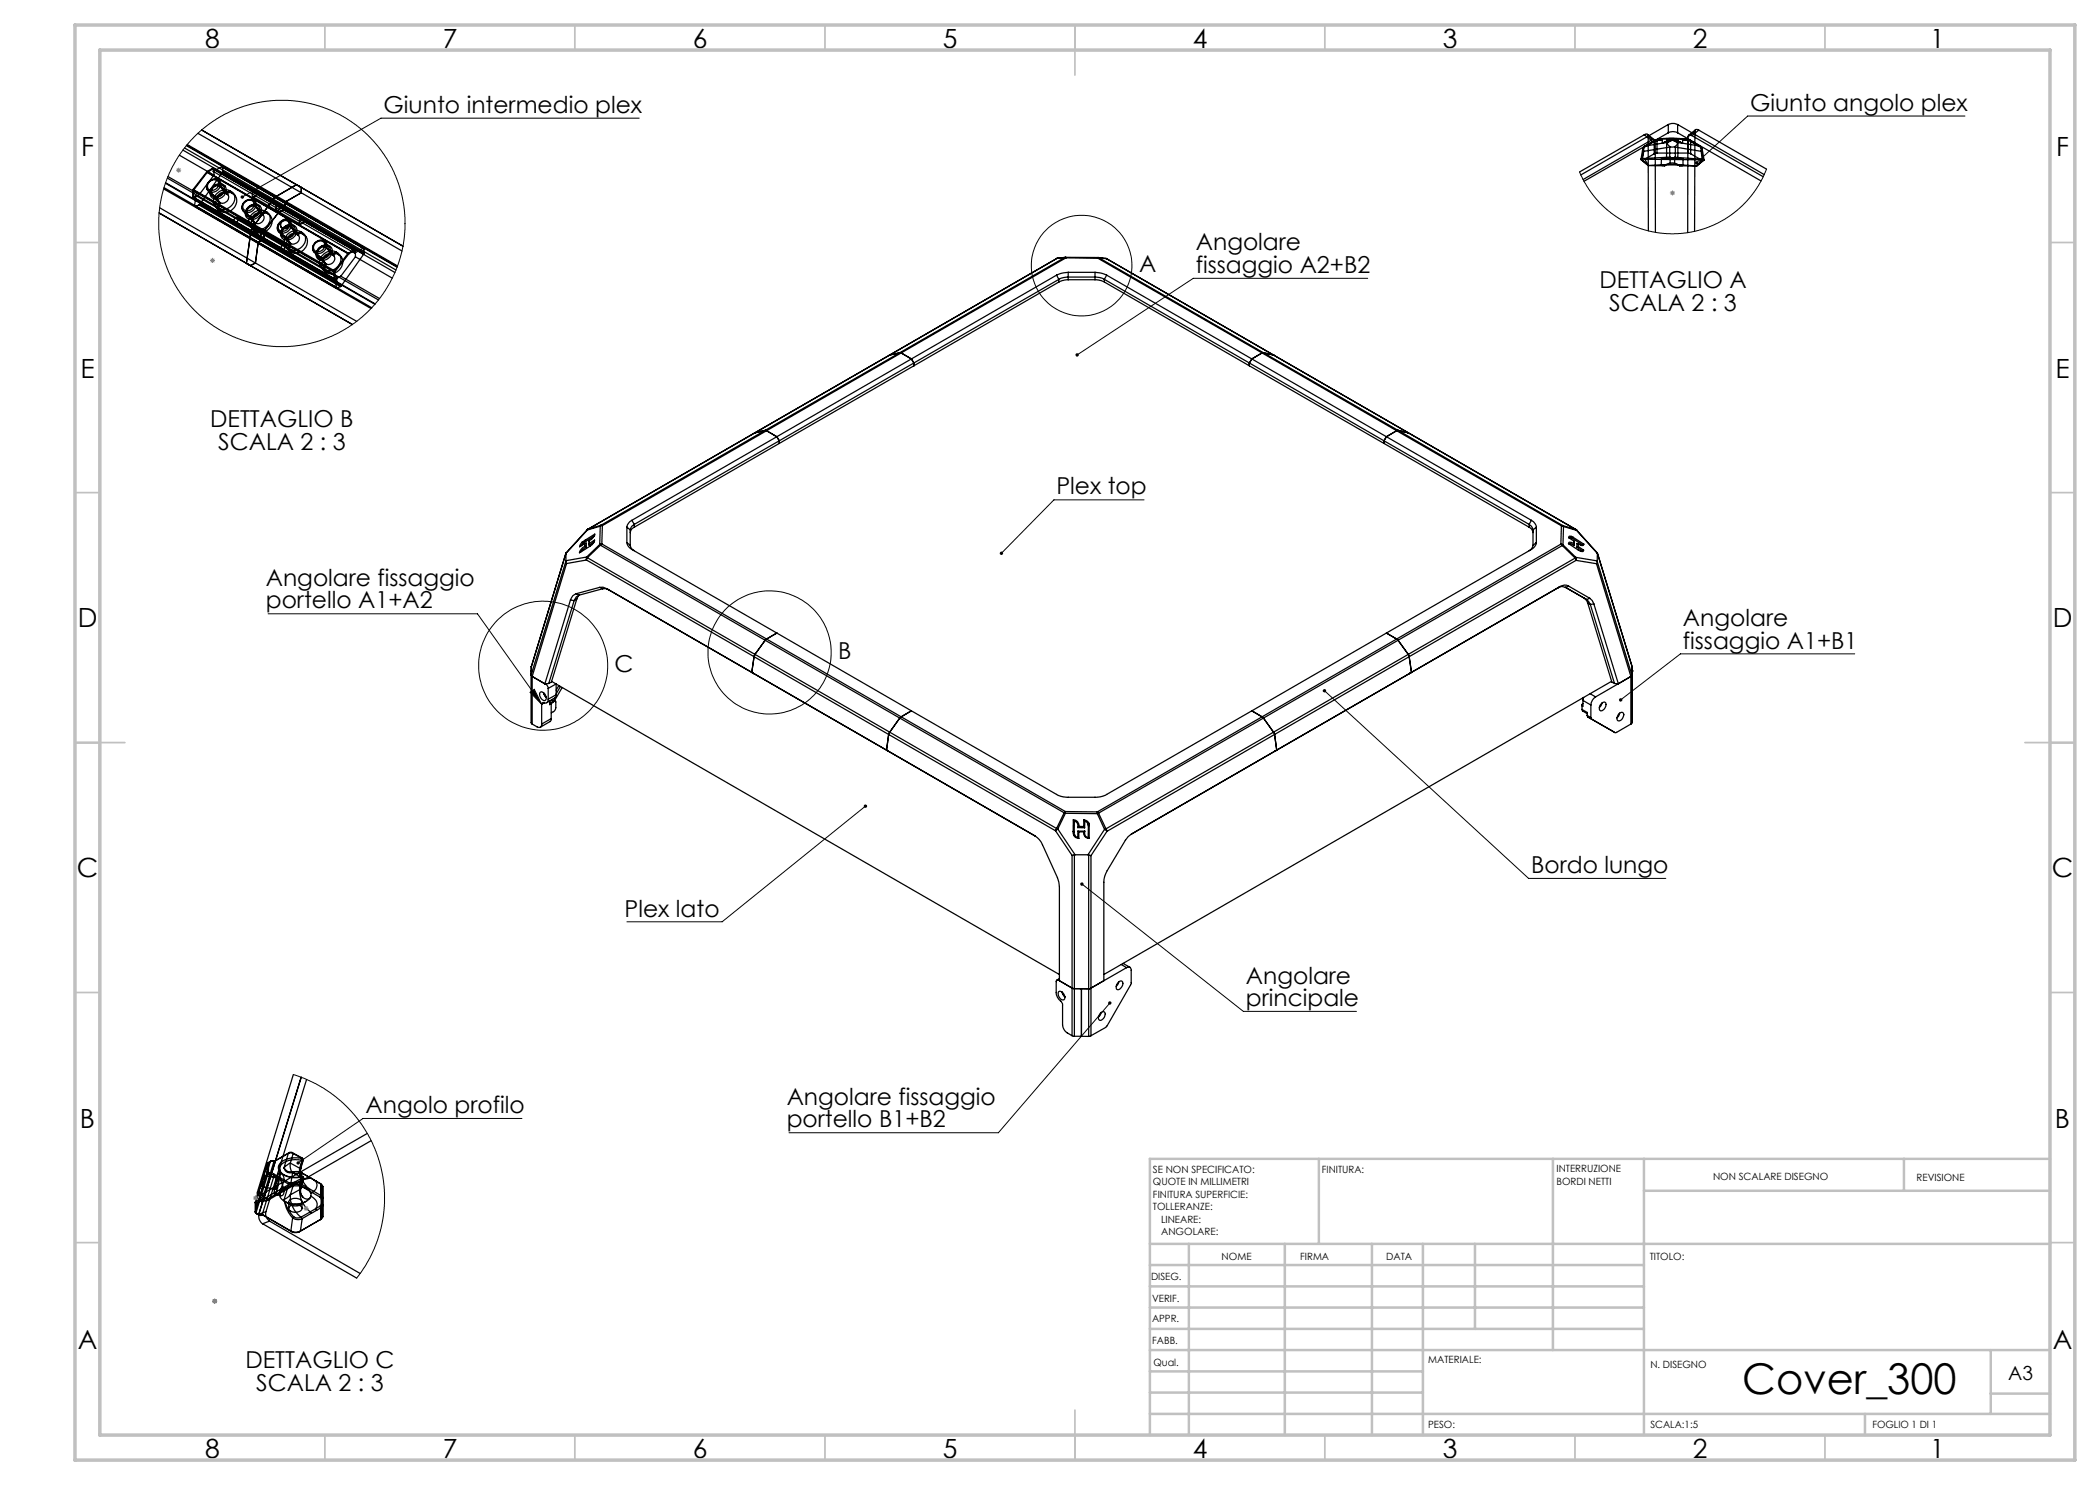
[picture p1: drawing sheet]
<svg xmlns="http://www.w3.org/2000/svg" width="420mm" height="297mm" viewBox="0 0 420 297" stroke-linecap="round" stroke-linejoin="round" font-family="sans-serif">
<g fill="none" stroke="#000" stroke-width=".25">
<path d="M32.7 37.8l41.5 23.9M32.8 37.5l41.6 24.1M33.1 36.7l41.9 24.2M33.1 36.5l41.9 24.3M33.5 35.6l17.1 9.9M33.6 35.3l6.3 3.6M35.9 31l6.9 4M36.6 30l42.4 24.5M36.9 29.6l42.3 24.4M37.3 29.1l42.1 24.3M37.4 29l42 24.3M37.5 28.9l42 24.3"/>
<path d="M38.6 39.4v.1M38.6 38.1l28.2 16.3M38.6 39.4l28.2 16.3M38.6 38.1v1.3M38.6 39.5l28.3 16.3M38.6 37.9v.2M38.6 37.9l28.3 16.3M38.7 39.6l28.3 16.3M38.7 38.1l28.3 16.3M38.7 38.1v1.5M39.2 39.1l-.3 2M39.2 39.1l-.6 .4"/>
<path d="M39.2 39.1l28.3 16.4M39.6 26.7l20.7 11.9M39.9 38.9l-1.2 .7M41.3 34.4l28.3 16.3M41.3 34.4l-2.7 3.5M41.4 34.3l-.1 .1M41.4 34.3l28.3 16.4M41.5 34.4l28.3 16.4M41.5 34.4l-2.8 3.7M41.6 38.1l.7 1M41.7 36.4a1.26 1.26 0 0 1 1.4-.6 1.26 1.26 0 0 1 1 1.1 1.53 1.53 0 0 1-1 1.4 1.53 1.53 0 0 1-1.6-.4 1.31 1.31 0 0 1 .2-1.5zM41.9 36.3a1.02 1.02 0 0 1 1.7 0 1.02 1.02 0 0 1-.5 1.5 .98 .98 0 0 1-1.5 0 .98 .98 0 0 1 .3-1.5z"/>
<path d="M42.4 38.8l1.1 1.4M42.5 33.7l.2 .1M42.5 33.7l28.2 16.3M42.5 33.7l-1.1 .6M42.5 37.5a1.26 1.26 0 0 1 1.4-.7 1.26 1.26 0 0 1 1 1.1 1.65 1.65 0 0 1-2.4 1.3 1.16 1.16 0 0 1 0-1.7zM42.6 37.3a1.46 1.46 0 0 1 1.5-.6 1.46 1.46 0 0 1 1.2 1.2 1.92 1.92 0 0 1-2.9 1.6 1.45 1.45 0 0 1 .2-2.2zM42.6 33.7l28.3 16.3M42.7 39l.2 .2M42.7 33.8v.5M42.7 39l1 1.4M42.7 33.8l28.2 16.3M42.7 34.3l28.2 16.3"/>
<path d="M42.8 33.7l-1.3 .7M42.8 33.7l14.1 8.1M42.8 35l-2.9 3.9M42.8 33.7v1.3M42.9 39.2l1.1 1.3M43.6 36a1.55 1.55 0 0 0-1.8 .3 1.55 1.55 0 0 0-.2 1.8M43.9 36.2l.8 1M44 37.2a1.15 1.15 0 0 0-1.3 .3 1.15 1.15 0 0 0-.2 1.4l.2 .1M44 37.2l.3 .2M44 37.2l1.1 1.4M44.3 37.4a1.13 1.13 0 0 1 .1 1.5 1.13 1.13 0 0 1-1.5 .3M44.3 37.4l1.1 1.4"/>
<path d="M44.3 33.3l.2 .1v.9M44.3 33.3l28.5 16.5M44.3 33.3l-1.6 1M44.5 37a1.64 1.64 0 0 0-1.8 .3 1.64 1.64 0 0 0-.4 1.7M44.5 34.5l-4.6 6.4M44.5 34.5l28.2 16.3M44.5 34.3v.2M44.5 37.6l1.1 1.4M44.5 34.3l28.3 16.3M45.1 38.6a1.16 1.16 0 0 0-1.4 .3 1.16 1.16 0 0 0-.1 1.4l.1 .1M45.1 38.6l.3 .2M45.4 38.8a1.13 1.13 0 0 1 0 1.4 1.13 1.13 0 0 1-1.4 .3"/>
<path d="M46 38.2a2.29 2.29 0 0 0-2.5 .4 2.29 2.29 0 0 0-.6 2.5l.5 .4M46 38.2l.2 .1M46 38.2l.4 .4M46 38.2l-.9 .4M46.2 38.3a1.88 1.88 0 0 1-.3 3.2 2.08 2.08 0 0 1-2.2 .2M46.2 38.3l.4 .5M46.2 38.3l-.8 .5M46.4 38.6a2.31 2.31 0 0 0-2.6 .6 2.31 2.31 0 0 0-.4 2.5l.5 .4M46.4 38.6l.2 .2M46.6 38.8a2.03 2.03 0 0 1-.5 3.4 2.13 2.13 0 0 1-2 .1M46.7 38.7l.3 .4M50.6 39.4l9.4 5.4"/>
<path d="M50.7 38.4l.4-.2a.63 .63 0 0 1 .3 .6 .63 .63 0 0 1-.5 .5h-.4v-.5zM51.3 38.2l9.4 5.5M60.3 37.5l-1-.6-4.3 2.5-4.4 6.1M60.3 37.5l-20-11.5 40.3 23.2M60.3 38.6l-3.4 1.9v1.3M60.3 37.5v1.1M60.3 38.6l20.1 11.6M328.2 31.9h.1M328.2 31.9l1.4 1.2M328.3 31.9l1.4 1.2M328.4 31.8l-.2 .1M328.4 31.8l.6 .1"/>
<path d="M328.5 31.7l-.2 .2M328.8 30.3l-.3 1.4M328.8 29.5l-.3 .3 .3 .5M328.8 29.5l-.4 2.3M328.9 26.9a.42 .42 0 0 1 .5-.1 .42 .42 0 0 1 .2 .4M328.9 26.9l1.3 1.1M328.9 26.9l-13 7.5M329 31.9l.6 1.2M329 31.9l11.2 .1M329 29.2l-.2 .3M329 29.2l-.3 .4 .1 .7M329.5 26.9l1.4 1.1"/>
<path d="M329.6 33.1h.1M329.6 27.2l.1 19M329.6 27.2l1.4 1.1M329.7 33.1l3.3 .1M329.7 33.1h.1M330.2 28a.45 .45 0 0 1 .5-.1 .45 .45 0 0 1 .3 .4M330.2 28l-13.6 7.9M330.8 28.3l-2 1.2M330.8 28.3v2.5M330.8 30.8l-1.8 1.1M331 28.3l.1 18.2M331.1 28l.3 .1"/>
<path d="M331.1 28l-.3 .3M331.1 28l-2.1 1.2M331.1 28l-2.2 1.3-.3 .3-.4 2.3 1.4 1.2M331.4 30.6h6.3l.4 .2M331.4 30.6l-.6 .2M331.4 28.1l-.6 .2M331.4 28.1v2.5M331.8 27.9v.1M331.9 27.8v.2h.6M331.9 27.8h.2M331.9 27.8l3.5-.1 1.7 .1M331.9 27.7l-.8 .3"/>
<path d="M332.1 27.8h.3M332.3 31.7l2.7-.1 1.6 .2-3 .1zM332.3 31.7l-.1 1.4M332.4 27.8h4.3M332.4 27.8l-1 .3M332.5 28.6h.1M332.5 28.6l-3.5 .6M332.5 28v.6M332.8 28.5l.9-.5a1.39 1.39 0 0 1 1.7 .1l.8 .4M333 33.2l-.8-.1h4.4l-.7 .1M333 33.2a2.23 2.23 0 0 1 2.9 0M333.3 31.7l2.3 .1z"/>
<path d="M333.3 27.7l2.3 .1zM333.3 27.8v3.9M333.6 28.2l-1.1 .4M333.6 28.5a.53 .53 0 0 0 .4 .8M333.6 28.5l-1.1 .1M333.7 24.9a2.17 2.17 0 0 1 1.8 0M333.7 26.6a1.89 1.89 0 0 1 1.8 0M333.7 26.6l-16.9 9.7M333.7 24.9v1.7M333.7 24.9l-17.5 10.1M333.7 28l-1.2 .6M333.7 28l-.1 .2"/>
<path d="M333.9 31.4l.1 .1M333.9 29.4v2M333.9 29.4l-5.1 .9M333.9 31.4l-5.4 .3M334 29.3l.3 .1 .7-.1M334 29.3l-.1 .1M334 32.9h.9M334 32.9l-4.3 .2M334 31.5l.3 .1 .6-.1M334 31.5v1.4M334.2 27.8l-.5 .2M334.2 28.1l.2-.1 .4 .1"/>
<path d="M334.2 27.8h.6M334.2 27.8l.3 .2M334.2 27.8v.3M334.2 28.1l-.6 .4M334.5 28l-.9 .2M334.5 28l.9 .2M334.8 27.8l.5 .2M334.8 27.8l-.3 .2M334.8 27.8v.3M334.8 28.1l.6 .4M334.9 31.5h.2M334.9 31.5v1.4"/>
<path d="M334.9 32.9l4.3 .3M335 29.3l.1 .1M335.1 31.5l5.4 .4M335.1 29.4l5.1 .9M335.1 29.4v2.1M335.3 28l1.1 .6M335.3 28l.1 .2M335.4 28.5a.53 .53 0 0 1-.4 .8M335.4 28.5l1 .1M335.4 28.2l1.1 .4M335.5 26.6l16.7 9.6M335.5 24.9l17.3 10"/>
<path d="M335.5 24.9v1.7M335.6 27.8v3.9M335.9 33.2h3.4M336.4 28.6h.1M336.5 28v.6M336.5 28.6l3.4 .6M336.6 31.8v1.3M336.7 27.8h.1M336.7 27.8l.9 .3M337 27.7l1 .3 2.3 1.4 .1 .3 .4 2.3M337.1 27.8h-.3M337.1 27.7l-.3 .1"/>
<path d="M337.1 27.8v.1a.4 .4 0 0 1-.6 .1M337.1 27.7l-.1 .3h-.5M337.1 27.7l.8 .3M337.1 27.9h.1M337.6 28.1l.5 .2M337.6 27.4l-.1 19.1M337.9 28l-.3 .1M337.9 28l.2 .3M337.9 28l2 1.2M338.1 28.3v2.5M338.1 28.3l2.1 1.2M338.1 30.8l2.1 1.2"/>
<path d="M338.4 27.1a.45 .45 0 0 0-.5-.1 .45 .45 0 0 0-.3 .4M338.4 27.1l14.2 8.2M339 26.3l-.1 20M339 26.3l-1.4 1.1M339.1 26l-1.4 1.1M339.2 33.2h.1M339.6 32.9l-.3 .3M339.8 26a.42 .42 0 0 0-.5-.1 .42 .42 0 0 0-.3 .4M339.8 26l13.5 7.8M339.8 26l-1.4 1.1M339.9 29.2l.4 .4-.1 .7M339.9 29.2l.3 .3"/>
<path d="M340.2 29.5l.2 .3-.2 .5M340.2 29.5l.4 2.4M340.2 30.3l.3 1.6M340.2 32l-.6 .9M340.5 31.9l.2 .1M340.6 31.9l.2 .1M340.6 31.9l-.4 .1M340.7 32h.1M340.7 32l-1.5 1.2M340.8 32l-1.4 1.2M340.8 32l-1.2 .9M31.8 42.6l38.7 22.3"/>
<path d="M31.9 41.6l19.2 11M38.9 41.1l.2 .2M38.9 41.1l28.3 16.3M38.9 41.3l28.3 16.3M39.1 41.3l28.2 16.3M39.8 41l28.3 16.3M39.8 41l-.7 .3M39.9 40.9l-.1 .1M39.9 40.9l28.3 16.3M43 41.2l.4 .6M43.4 41.5l.5 .6M43.4 41.5l.3 .2"/>
<path d="M43.7 41.7l.4 .6M43.7 40.4l.3 .1M43.7 40.4l-.3 1.1M43.9 42.1l.2 .2M44 40.5l-.3 1.2M47 43.6l.5-.1a.78 .78 0 0 1-.7 1.1 .67 .67 0 0 1 .2-1zM47.5 43.5l9.4 5.4M48.8 40.7a1.08 1.08 0 0 1 1.1-.7 1.08 1.08 0 0 1 .9 1 1.26 1.26 0 0 1-.8 1.1 1.26 1.26 0 0 1-1.4-.4l-.1-.3zM48.8 40.5a1.39 1.39 0 0 1 2.3 .1 1.54 1.54 0 0 1-.8 1.7 1.54 1.54 0 0 1-1.8-.3 1.47 1.47 0 0 1 .3-1.5zM49.5 42.9l1.1 1.4M49.6 41.6a1.23 1.23 0 0 1 1.5-.7 1.23 1.23 0 0 1 .8 1.5 1.49 1.49 0 0 1-2.6 .6 1.29 1.29 0 0 1 .3-1.4zM49.7 41.4a1.58 1.58 0 0 1 2.5 .2 1.89 1.89 0 0 1-.7 1.9 1.89 1.89 0 0 1-2 .1 1.56 1.56 0 0 1 .2-2.2z"/>
<path d="M49.7 43.1l.3 .1M49.7 43.1l1.1 1.3M50 43.2l1.1 1.4M50.1 45.3l.4 .6M50.4 45.6l.5 .6M50.4 45.6l.3 .2M50.6 45.5l-.4 .9-.9 6.3 .8 .4 1-.5M50.6 45.5l25.1 14.5M50.7 40.1a1.55 1.55 0 0 0-1.8 .2 1.55 1.55 0 0 0-.3 1.9l.8 1M50.7 45.8l.5 .6M50.8 44.4l.3 .2M50.8 44.4l-.4 1.2"/>
<path d="M50.9 46.2l.3 .2M51 40.3l.8 1M51.1 41.3a1.12 1.12 0 0 0-1.4 .4 1.12 1.12 0 0 0 0 1.4M51.1 41.3l.3 .2M51.1 41.3l1.1 1.4M51.1 44.6l-.4 1.2M51.1 52.6l20.2 11.7M51.4 41.5a1.11 1.11 0 0 1 .2 1.3 1.11 1.11 0 0 1-1.3 .6l-.3-.2M51.4 41.5l1.1 1.4M51.5 41.1a1.63 1.63 0 0 0-1.7 .3 1.63 1.63 0 0 0-.4 1.7M51.5 46.6l.6-.4a.66 .66 0 0 1 .2 .8 .66 .66 0 0 1-.8 .3 .57 .57 0 0 1 0-.7zM51.5 47.3l4.8 2.8"/>
<path d="M51.6 41.7l1.1 1.3M51.7 46.4a.39 .39 0 0 1 .6-.2 .39 .39 0 0 1 0 .6 .46 .46 0 0 1-.4 .5 .46 .46 0 0 1-.5-.2zM52.2 42.7a1.17 1.17 0 0 0-1.4 .3 1.17 1.17 0 0 0-.1 1.4h.1M52.2 42.7l.3 .2M52.5 42.9a1.13 1.13 0 0 1 0 1.4 1.13 1.13 0 0 1-1.4 .3M53.1 42.2a2.35 2.35 0 0 0-2.5 .5 2.35 2.35 0 0 0-.7 2.3l.5 .6M53.1 42.2l.2 .2M53.1 42.2l.3 .5M53.1 42.2l-.9 .5M53.3 42.4a1.95 1.95 0 0 1-.6 3.3 2.08 2.08 0 0 1-2 .1M53.3 42.4l.4 .5M53.3 42.4l-.8 .5"/>
<path d="M53.4 42.7a2.29 2.29 0 0 0-2.6 .6 2.29 2.29 0 0 0-.2 2.7l.3 .2M53.4 42.7l.3 .2M53.7 42.9a2.01 2.01 0 0 1-.5 3.3 2.07 2.07 0 0 1-2 .2M53.7 42.8l.4 .4M55.3 41.3l.5-.4a.66 .66 0 0 1 .2 .8 .66 .66 0 0 1-.7 .4 .57 .57 0 0 1 0-.8zM55.4 41.1a.39 .39 0 0 1 .6-.1 .39 .39 0 0 1 0 .6 .46 .46 0 0 1-.3 .5 .46 .46 0 0 1-.6-.3zM55.7 46.2l.8 1.1M56 44.6a1.23 1.23 0 0 1 1.4-.6 1.23 1.23 0 0 1 .8 1.3 1.57 1.57 0 0 1-2.6 .9l-.1-1zM56 44.6a1 1 0 0 1 1.3-.5 1 1 0 0 1 .5 1.3 1.18 1.18 0 0 1-1 .8 1.18 1.18 0 0 1-1.1-.5l-.1-.5zM56.2 45.4l.1 .1M56.4 44.2a.82 .82 0 0 1 1.2-.2 .82 .82 0 0 1 0 1.2 .83 .83 0 0 1-1.3 .3 .83 .83 0 0 1 .1-1.3zM56.4 49.1a.39 .39 0 0 1 .6-.2 .39 .39 0 0 1 0 .7 .46 .46 0 0 1-.3 .4 .46 .46 0 0 1-.6-.2z"/>
<path d="M56.5 44.3a.84 .84 0 0 1 1.3-.1 .84 .84 0 0 1-.2 1.3 .82 .82 0 0 1-1.3 0 .82 .82 0 0 1 .2-1.2zM56.6 47l1.1 1.4M56.7 45.5a1.25 1.25 0 0 1 1.5-.5 1.25 1.25 0 0 1 .8 1.3 1.49 1.49 0 0 1-1.1 1.3 1.49 1.49 0 0 1-1.6-.6v-.5zM56.8 45.4a1.44 1.44 0 0 1 1.6-.5 1.44 1.44 0 0 1 1 1.4 1.83 1.83 0 0 1-3.1 1.2 1.62 1.62 0 0 1 .5-2.1zM56.8 47.2l.3 .1M56.8 47.2l1.1 1.3M56.9 41.8l-1.3 .8-2.8 3.6v1.6l-1.2 .6-.5 4.2M57.1 47.3l1.1 1.4M57.1 49.4l.5 .5M57.5 49.7l.5 .6M57.5 49.7l.3 .1M57.7 44l.1 .1"/>
<path d="M57.8 49.8l.5 .6M57.9 48.5l.3 .2M57.9 48.5l-.4 1.2M58 50.3l.3 .1M58 44.4l.8 1a1.58 1.58 0 0 0-1.8 0 1.58 1.58 0 0 0-.6 1.8M58.1 44.4a1.52 1.52 0 0 0-2-.1 1.52 1.52 0 0 0-.4 2M58.2 45.4a1.17 1.17 0 0 0-1.4 .3 1.17 1.17 0 0 0-.1 1.4l.1 .1M58.2 45.4l1 1.4M58.2 45.4l.3 .2M58.2 48.7l-.4 1.1M58.5 45.6a1.13 1.13 0 0 1 0 1.4 1.13 1.13 0 0 1-1.4 .3M58.5 45.6l1 1.4"/>
<path d="M58.7 45.8l1 1.3M59.2 46.8a1.18 1.18 0 0 0-1.3 .3 1.18 1.18 0 0 0-.2 1.4h.2M59.2 46.8l.3 .2M59.5 47a1.12 1.12 0 0 1 .2 1.3 1.12 1.12 0 0 1-1.2 .5l-.3-.1M60.1 46.3a2.32 2.32 0 0 0-2.4 .4 2.32 2.32 0 0 0-.7 2.4l.5 .6M60.1 46.3l.3 .2M60.1 46.3l.4 .5M60.1 46.3l-.9 .5M60.1 43.8a.39 .39 0 0 1 .6-.1 .39 .39 0 0 1 0 .6 .46 .46 0 0 1-.3 .5 .46 .46 0 0 1-.5-.3zM60.4 46.5a1.88 1.88 0 0 1-.4 3.2 2.18 2.18 0 0 1-2.2 .1M60.4 46.5l.3 .5M60.4 46.5l-.9 .5"/>
<path d="M60.5 46.8a2.32 2.32 0 0 0-2.5 .6 2.32 2.32 0 0 0-.5 2.5l.5 .4M60.5 46.8l.2 .2M60.7 47a1.93 1.93 0 0 1-.3 3.2 1.93 1.93 0 0 1-2.1 .2M60.8 46.8l.4 .5M63 48.6a1.25 1.25 0 0 1 1.4-.5 1.25 1.25 0 0 1 .9 1.3 1.49 1.49 0 0 1-1.1 1.2 1.49 1.49 0 0 1-1.6-.5v-.8zM63 48.7a1.06 1.06 0 0 1 1.1-.5 1.06 1.06 0 0 1 .9 .8 1.3 1.3 0 0 1-.8 1.2 1.3 1.3 0 0 1-1.4-.3v-.8zM63.6 49.7a1.55 1.55 0 0 1 1.6-.7 1.55 1.55 0 0 1 1.3 1.1 1.86 1.86 0 0 1-1.1 1.7 1.86 1.86 0 0 1-2-.2l-.2-1.1zM63.6 51.1l1.1 1.4M63.8 49.6a1.24 1.24 0 0 1 1.5-.5 1.24 1.24 0 0 1 .8 1.3 1.51 1.51 0 0 1-1.1 1.2 1.51 1.51 0 0 1-1.6-.5v-.8zM63.9 51.3l1 1.3M63.9 51.3l.2 .1M64.1 51.4l1.1 1.4"/>
<path d="M64.2 53.4l.5 .6M64.6 53.8l.5 .6M64.6 53.8l.3 .1M64.9 53.9l.4 .6M64.9 52.6l.3 .2M64.9 52.6l-.3 1.2M65.1 54.4l.2 .1M65.1 48.5l.8 1M65.2 48.5a1.51 1.51 0 0 0-2-.1 1.51 1.51 0 0 0-.4 2M65.2 49.5a1.15 1.15 0 0 0-1.4 .3 1.15 1.15 0 0 0 .1 1.5M65.2 49.5l.3 .2M65.2 49.5l1.1 1.4"/>
<path d="M65.2 52.8l-.3 1.1M65.5 49.7a1.06 1.06 0 0 1 .3 1.1 1.06 1.06 0 0 1-1 .7l-.7-.1M65.5 49.7l1.1 1.3M65.7 49.8l1.1 1.4M65.9 49.5a1.57 1.57 0 0 0-1.9 0 1.57 1.57 0 0 0-.5 1.8l-.7-1M66.3 50.9a1.17 1.17 0 0 0-1.4 .2 1.17 1.17 0 0 0-.1 1.4l.1 .1M66.3 50.9l.3 .1M66.6 51a1.14 1.14 0 0 1 0 1.5 1.14 1.14 0 0 1-1.4 .3M66.8 55.7l.1 .1M66.8 54.4v1.3M66.9 54.2l-.1 .2M67 54.4v1.5"/>
<path d="M67.2 57.4l.1 .2M67.2 50.4a2.32 2.32 0 0 0-2.5 .5 2.32 2.32 0 0 0-.6 2.5l.5 .4M67.2 50.4l.3 .1M67.2 50.4l.4 .5M67.2 50.4l-.9 .5M67.5 55.5l-.3 1.9M67.5 55.5l-.6 .3M67.5 50.5a1.95 1.95 0 0 1-.6 3.4 2.08 2.08 0 0 1-2 0M67.5 50.5l.3 .5M67.5 50.5l-.9 .5M67.6 50.9a2.27 2.27 0 0 0-2.6 .6 2.27 2.27 0 0 0-.3 2.6l.4 .3M67.6 50.9l.2 .1"/>
<path d="M67.8 51a2.06 2.06 0 0 1-.7 3.5 1.87 1.87 0 0 1-1.8 0M67.9 50.9l.3 .5M68.1 57.3l-.8 .3M68.2 55.2l-1.2 .7M68.2 55.2l7.7 4.5M68.2 57.2l-.1 .1M69.6 50.7l-2.7 3.5M69.7 50.7h-.1M69.8 50.8l-2.8 3.6M69.8 50.8l1.3-.8v1.4M70.7 50l.2 .1M70.7 50l-1 .7"/>
<path d="M70.9 50.1v.5M71.1 51.4l7.4 4.2M71.1 51.4l-2.9 3.8M72.7 50.8l-4.5 6.4M72.8 50.6l-.1 .2M72.8 49.8l-.2-.2-1.7 1M72.8 49.8v.8M211.3 55l-29 16.8M211.3 55l.5 .9M211.5 51.6l-33.6 19.4M211.7 51.6h-.2M211.8 55.9l1.6-.5h5.9l.7 .1 .9 .4"/>
<path d="M211.8 55.9l-29 16.7M211.8 55.9v.5M211.8 56.4l-29 16.8M212.9 51.5l.3 .1M212.9 51.5l-32.9 19.1M212.9 51.5l-1.4 .1M213.1 51.5h.1M213.1 51.5h-.2M213.1 51.5l-1.4 .1M213.2 51.5v.1M213.2 51.5h6.4M213.2 51.6l-33 19"/>
<path d="M213.2 51.6h6.4M213.6 54.5l-1.2 .1-1.1 .4M213.6 55.9l-1.2 .2-.6 .3M213.6 54.5h5.4M213.6 54.5v1.4M213.6 55.9h5.4M219 54.5l1.3 .1 1 .4M219 55.9l1.2 .2 .7 .3M219 54.5v1.4M219.6 51.5h.1M219.6 51.5v.1M219.6 51.6l32.8 19"/>
<path d="M219.6 51.5l.2 .1M219.6 51.5l1.6 .2M219.8 51.6h-.2M219.8 51.6l92.8 53.5M219.8 51.6l1.5 .1M220.9 55.9l55.9 32.3M220.9 56.4l84.9 49M220.9 55.9v.5M221.2 51.7h.1M221.3 51.7l60.4 34.9M221.3 55l56 32.3M221.3 55l-.4 .9"/>
<path d="M177.9 71l-26.9 15.6M180 70.6h.2M180 70.6l-27 15.5M180 70.6l-2.1 .4M180.2 70.6l2.1 1.2M180.2 70.6l-26.9 15.5M182.3 71.8l.5 .8M182.3 71.8l-26.9 15.5M182.8 72.6l-26.9 15.6M182.8 72.6v.6M182.8 73.2l-26.9 15.5M252.4 70.6l2.3 .4 60.5 34.9"/>
<path d="M252.4 70.6l-2 1.2-.5 .8v.6M252.4 70.6l59.9 34.6M151 86.6h.1M151 86.6l-33.4 19.3M151 86.6l-33.4 19.2M153 86.1h.3M153 86.1l-2 .5M153 86.1l-32.8 19M153.3 86.1l2.1 1.2M153.3 86.1l-32.8 19M155.4 87.3l.5 .9M155.4 87.3l-29 16.8"/>
<path d="M155.9 88.2v.5M155.9 88.2l-29 16.7M155.9 88.7l-29 16.7M276.8 88.2v.5M276.8 88.2l29 16.7M277.3 87.3l-.5 .9M277.3 87.3l29 16.8M281.7 86.6h.1M281.7 86.6l-2.2-.5-2.2 1.2M113.2 112.1v.2M113.2 112.3l.1 .4M113.2 112.3l-7 22.7"/>
<path d="M113.2 110.6l-6.9 22.7M113.2 110.7v1.4M113.3 112.7l-6.9 22.6M115.3 118.7a1.69 1.69 0 0 0-1.2 1.3M115.3 118.7l.6 .3M115.4 119.8l-5.1 16.6-.6 .3M115.4 119.8l-.6 .3M115.8 119l-.4 .8M115.9 119l-.6 .4-.5 .7M116.5 108.4h.1M116.5 108.4l-.4 .5-.2 .5 1.1-.7M116.5 108.4l.2 .2"/>
<path d="M116.7 108.6l-.4 .5M117 108.7v.6M117 108.7l.3-.1v.8M117 109.3l.3 .1M117 108.1l2-1.3-.4 .7-.7 .6M117 108.1l-.5 .3M117 108.1l.1 .2M117.1 108.3l-.4 .3M117.3 109.4l-.7 .5-.4 .4M117.3 112l93.8 54.2M117.3 112l-4 .7M117.3 111.4l.2 .1"/>
<path d="M117.3 111.4v.6M117.3 111.4l-4.1 .7M117.4 106l-4.2 4.7M117.4 106h.1M117.5 111.5l-.2 .5M117.5 111.5l33.5 19.4M117.5 106l-4.3 4.7M117.6 105.9l-.2 .1M117.6 105.8l-.1 .2M117.6 105.8v.1M117.8 109l.1-.3 1-.7a2.2 2.2 0 0 1-1.1 1.4l-1.9 1.2 .3-.7 .8-.6M117.9 108.1l-.1 .9"/>
<path d="M117.9 108.1l-.1 .1M118.8 108.4l-1 .6M118.9 107.2l-1.8 1.1M119.9 117.5l.7-.1 .7 .3M119.9 108.9l.2 .1M119.9 117.5l-4.6 1.2M119.9 117.5l.6 .3M119.9 108.9l-2.6 2.5M120.1 105.2l-2.6 .8M120.1 105.2l-.2 3.7M120.1 109l92.7 53.6M120.1 109l-2.6 2.5"/>
<path d="M120.2 105.1l-.1 .1M120.2 105.1h.3M120.2 105.1l-2.6 .7M120.4 108.8l-.3 .2M120.4 108.8l-.5 .1M120.4 108.8l92.7 53.5M120.5 105.1l-.4 .1M120.5 105.1l-.1 3.7M120.5 117.8l-4.6 1.2M121.3 117.7l.4 .2-.6-.2-.6 .1M121.3 117.7l85.7 49.5a3.8 3.8 0 0 1 1.5 1.7l3 6.6 .3 1 .1 .9v18.7M125.4 108.5a1.86 1.86 0 0 0 1 1.4l55.9 32.3"/>
<path d="M125.4 105.4v3.1M125.4 108.5l.6 .6M125.4 105.4l.6 .6M126 109.1a1.33 1.33 0 0 0 .9 1M126 106v3.1M126.4 104.1a1.86 1.86 0 0 0-1 1.3M126.4 104.1l.5 .8M126.9 104.9a1.45 1.45 0 0 0-.9 1.1M126.9 105.4a1.32 1.32 0 0 0-.9 1.1M126.9 104.9v.5M305.8 104.9a1.51 1.51 0 0 1 .8 1.1M305.8 105.4a1.37 1.37 0 0 1 .8 1.1"/>
<path d="M305.8 104.9v.5M306.3 104.1a1.86 1.86 0 0 1 1 1.3M306.3 104.1l-.5 .8M306.6 109.1a1.39 1.39 0 0 1-.8 1M306.6 106v3.1M307.3 108.5a1.86 1.86 0 0 1-1 1.4l-29 16.7M307.3 105.4v3.1M307.3 108.5l-.7 .6M307.3 105.4l-.7 .6M311.6 117.5l-29.7 17.2 .4-.2M312 117.3l-29.7 17.2M312 117.3l-.4 .2"/>
<path d="M312.2 108.8l.3 .3M312.2 108.8l.4 .2M312.2 108.8l-32.9 19M312.3 105.2l.4 .1M312.3 105.2l-.1 3.6M312.5 109.1l-32.9 19M312.5 109.1l2.5 2.5M312.6 105.1l.1 .2M312.6 105.1l-.3 .1M312.6 105.1l2.6 .8M312.6 109l-.1 .1M312.6 109l2.6 2.5"/>
<path d="M312.7 105.3l-.1 3.7M312.7 105.3l2.6 .8M313.1 117.5l-.7-.2-.8 .2M313.1 117.5l3.7 2.1 .7 1M313.1 117.5l4.2 2.4M313.7 117.2a1.58 1.58 0 0 0-1.7 .1M313.7 117.2l4.3 2.5M313.7 117.2l-.6 .3M313.8 108.8l.3-.1 .7 .4M314.2 107.5l-.4 .1M314.2 107.5l.3 .2M314.3 107.3l-.4-.1-.2 .3 1.1 .7"/>
<path d="M314.3 107.3l-.1 .2M314.3 107.3l.3 .2M314.5 107.7l2 1.3M314.6 107.5l2.2 1.3M314.6 107.5l-.1 .2M314.8 108.2v.9M314.8 108.2v.1M314.8 109.1a.8 .8 0 0 0-1-.6l-.1 .2 2.5 1.6M315 111.6l.2 .5M315 111.6l-33.3 19.3M315.2 111.5l-.2 .1M315.2 111.5v.6"/>
<path d="M315.2 105.9l.1 .2M315.2 105.9h.1M315.2 111.5l4.2 .7M315.2 112.1l-33.4 19.2M315.2 112.1l4.1 .6M315.2 105.9l.2 .2M315.3 106.1h.1M315.3 106.1l4.2 4.6M315.4 106.1l4.1 4.5M315.4 109.5l1 .7M315.7 108.8l.7 .3h.3l.1-.3M315.7 109.3l1 .7"/>
<path d="M315.7 108.8v.5M315.7 108.8l-.3-.1v.8M315.7 109.3l-.3 .2M316.2 110.3h.1M316.4 110.2l-.2 .1M316.5 109l-.3 .1M316.7 110l-.1 .3h-.4M316.7 110l-.3 .2M316.8 108.8l-.3 .2M317.3 119.9l.8 1M318 119.7l.5 .4 .3 .7M318 119.7l-.7 .2"/>
<path d="M319.3 112.7l6.9 22.6M319.4 112.3l-.1 .4M319.4 112.2v.1M319.4 112.3l7 22.7M319.5 110.6v.1M319.5 110.6l6.9 22.7v10.4M319.5 110.7l-.1 1.5M319.5 110.6l6.9 22.8M319.5 110.6h.1M106.2 135l.2 .3M106.2 135v9.6l.2 .2M106.3 134.2h.1"/>
<path d="M106.3 133.3v.9M106.3 134.2l-.1 .8M106.3 133.3l-.1 1.7M106.3 133.3h.1M106.4 135.3v9.5M106.4 135.3l2.8 1.6M106.4 135.3l2.6 1.5M108.1 138.4a1.06 1.06 0 0 1 1 .6 1.06 1.06 0 0 1-.1 1.1 1.17 1.17 0 0 1-.9-1.7zM108.7 138.5l.6 1M108.7 138.6l.6 .8M109.2 136.9l.4 .4v.4M109.4 136.7l-.2 .2"/>
<path d="M109.6 139.8a.67 .67 0 0 1-.3 .7 .67 .67 0 0 1-.7 0l-.3 .4M109.6 137.7v2.1M109.7 136.7l-.7 .1M110.3 136.3l101.6 58.6M110.5 139.9l-.5 .3M110.9 139.7v.4M110.9 139.6l-1.6 .9M111.2 136.8l-1.6 .9M111.2 139v.3l-.3 .3M111.2 136.8v2.2M111.2 139l-1.6 .8M111.8 137.1l-.6 .9"/>
<path d="M112.1 137.3l-.9 1.5M112.4 137.5l-1.5 2.6M114.1 120l-5.1 16.8M114.1 120l.7 .1M114.8 120.1l-5.1 16.6M151 130.9l-.2 .4-.4 3.2 .4 .2M151 130.9l60.3 34.8M155.4 126.6l-2.2 1.2-2.2 3.1M277.3 126.6l-26.9 15.6M277.3 126.6l2 1.2M279.3 127.8l.3 .3M279.3 127.8l-26.9 15.6"/>
<path d="M279.6 128.1l-26.9 15.5M279.6 128.1l2.1 2.8M281.7 130.9l.1 .4M281.7 130.9l-27 15.5M281.8 131.3l-26.9 15.6M281.8 131.3l.5 3.2M282.3 134.5l-27.3 15.7 .3-.2M317.5 120.6l.6 .3M317.5 120.6l4.9 15.8 .5 .3M318 138.7l1.1 .7M318.1 120.9l4.8 15.8M318.8 120.8l4.9 16"/>
<path d="M318.8 120.8l-.7 .1M319.1 139.4a2.11 2.11 0 0 0-.9 1.6M322.3 136.3l-101.5 58.6M322.9 136.7l.8 .1M326.2 135.3l-7.1 4.1M326.2 135.3v9.5M326.2 135.3l-2.5 1.5M326.4 133.3v.1M326.4 134.2h.1M326.4 135l-.2 .3M326.4 134.2v10.4l-.2 .2M326.4 133.4v.8"/>
<path d="M326.4 133.4v1.6M106.4 144.8l1 .6a.57 .57 0 0 0 .7 0 .57 .57 0 0 0 .2-.6M108.3 140.9v3.9M108.8 140.6l-.5 .3M109.9 140.2v.7l.3-.2M110.1 140.6l.1 .1M110.1 140.6l-.2 .1M110.2 143.7v.4l-.2 .2-1.9 1.1M110.2 140.7v3M110.2 143.7l-1.9 1.1M110.6 140.2l-.6 .4h.1M110.6 140.2l.1 .1"/>
<path d="M110.7 140.3l-.5 .4M110.7 140.3a.22 .22 0 0 1 .3-.1 .22 .22 0 0 1 .2 .2l-.1 1.4-.2 .4-.7 .4M110.9 140.1l-.3 .1M110.9 140.1l.2 .1M182.3 142.2l-2.1 1.2-2.4 3.2-.5 3.4 .4 .2M182.3 142.2l29 16.7a4.5 4.5 0 0 0 2.3 .6h5.4a4.5 4.5 0 0 0 2.3-.6l29.1-16.7M250.4 142.2l2 1.2M252.4 143.4l.3 .2M252.4 143.4l-32.9 19M252.7 143.6l2 2.8M252.7 143.6l-33 19M254.7 146.4l.2 .5"/>
<path d="M254.7 146.4l-33.5 19.4M254.9 146.9l.4 3.1M254.9 146.9l-33.5 19.4M255.3 150l-29 16.8-.7 .5-.5 .8-3.7 6a4.6 4.6 0 0 0-.6 2.4v19.6M316.4 141.9l.1 .3 .9 .5M316.4 141.9l1 .6v.6M317.4 143.1l.2 .3 5.4 3.1M317.4 143.1l.8 .4M318.2 143.5l.1 .3 4.7 2.7M318.2 141l-1.6-.9 .1-.6-.1 .5v1.2l-.2-.1 .2-.4-.2 .2v1M318.2 141v2.5M320.1 140.9a.67 .67 0 0 1 1.1-.3 1.29 1.29 0 0 1-1.1 1.6 .83 .83 0 0 1 0-1.3z"/>
<path d="M320.4 140.6l-.1 .5-.4 .4M323.9 142.7l.5-.3a.81 .81 0 0 1 0 1.5 .61 .61 0 0 1-.9 .2 1.13 1.13 0 0 1 .4-1.4zM323.9 142.6l-.1 .5-.4 .5M326.2 144.8l-2.9 1.7h-.3M211.1 166.2l3.3 4.9M211.3 165.7l.3 .1M211.3 165.7l-.2 .5M211.6 165.8l-.5 .4M211.6 165.8l3.4 5.2M212.8 162.6l.3 .1M212.8 162.6l-1.5 3.1M213.1 162.3v.4"/>
<path d="M213.1 162.3l-.3 .3M213.1 162.7l-1.5 3.1M213.1 162.7h6.4M213.1 162.3l6.4 .1M214.4 171.1v36M214.6 166.3l.1 .7M214.6 166.3l.2 .1M214.7 164h.2a1.15 1.15 0 0 1 .9 1.3M214.7 164l-.1 2.3M214.7 164l.2 .2M214.7 167h.1M214.7 167a1.03 1.03 0 0 0 1.1 .7"/>
<path d="M214.7 167h.2M214.8 166.4l.1 .6M214.9 171h.1M214.9 171l-.5 .1M214.9 164.2l.4 .2a.98 .98 0 0 1 .2 1.1M214.9 171v36.3M214.9 164.2l-.1 2.2M214.9 167l.6 .5M215 171h2.6M215.5 165.5l1.4 .1M215.5 167.5l.3 .2M215.6 166.2h1.4"/>
<path d="M215.6 166.2l-.1 1.3M215.6 166.2l.2 .2M215.8 166.4v1.3M215.8 166.4h.9M215.8 165.3h.9M215.8 165.3l-.3 .2M216.7 166.4a1.09 1.09 0 0 0 1.1 1.3M216.7 164a1.18 1.18 0 0 1 1.1 .6M216.7 164v1.3M216.7 165.3l.2 .3M216.7 164l.3 .2M217 166.2a.95 .95 0 0 0 .6 1.3"/>
<path d="M217 164.2l.3 .2 .3 .4M217 164.2l-.1 1.4M217 166.2l-.3 .2M217.6 171h.1M217.6 164.8l.1 .3M217.6 167.5l.2 .2M217.7 165.1l-.1 2.4M217.7 171l.5 .1M217.7 171v36.3M217.8 164.6l-.2 .2M217.8 164.6l.1 .5M217.9 165.1l-.1 2.6"/>
<path d="M217.9 165.1h-.2M218.2 171.1v36M219.5 162.4v.3M219.5 162.4l.2 .2M219.5 162.7l1.4 3.2M219.7 162.6l-.2 .1M219.7 162.6l1.5 3.2M220.9 165.9l.5 .4M220.9 165.9l-3.3 5.1M221.2 165.8l-.3 .1M221.2 165.8l.2 .5M221.4 166.3l-3.2 4.8"/>
<path d="M211.7 196l2.7 1.6 .5 .1M211.7 196a.28 .28 0 0 0-.3 0 .28 .28 0 0 0-.2 .3v2.2a3.3 3.3 0 0 0 1.2 2.1l.1 .2v4.2a2.11 2.11 0 0 0 1 1.6l.9 .5M211.7 198.4a1.04 1.04 0 0 1 1.1 .4 1.04 1.04 0 0 1 0 1.2 1.18 1.18 0 0 1-1.1-1.6zM211.9 195.7l-.5 .3M211.9 195.9l-.2 .1M212.4 198.4l.2 .5 .4 .5M212.4 198.4l.6 .9M214.9 197.7h1.4M214.9 197.7l2.8 .1M216.3 197.7l1.4 .1M216.3 197.7v9.6M223.7 196.4l.5-.2h.2a1.17 1.17 0 0 1-.9 1.7 1.02 1.02 0 0 1 .2-1.5z"/>
<path d="M223.8 196.4l-.6 .9M224.2 192.9l1.1 .6M224.6 192.7l1.4 .8M225.3 193.5l-7.2 4.2-.4 .1M225.3 193.5a.55 .55 0 0 1 .7 0 .55 .55 0 0 1 .2 .6v2.7l-4.8 8.3-.3 .4-2.9 1.6M58.7 214.9l-7.2 23.4M60.2 215.4l-8.4 27.4M60.3 215.4l-7.4 24a.48 .48 0 0 0 .1 .7 .48 .48 0 0 0 .6-.1M61.3 215.9l-8.1 26.4M214.4 207.1l.5 .2M214.9 207.3h1.4M216.3 207.3h1.4"/>
<path d="M218.2 207.1l-.5 .2M220.2 202.5l.5-.2 .2 .1a1.17 1.17 0 0 1-.9 1.7 .99 .99 0 0 1 .2-1.6zM220.2 202.5l-.1 .5-.4 .4M51.5 238.3l2.1 1.7M51.6 239l1.4 1.1M52.4 237.3l2.8 .6M52.5 240v.1M52.8 235.2h.1l-.1 .8-.4 1.3v-.8zM52.9 235.1l2.7 .6M53.4 234.6l.2 .2M53.4 232.7l-2.4 7.8M53.4 232.8l-2.4 7.8"/>
<path d="M53.4 234.6l-2.4 7.8M53.4 232.8v1.8M53.6 232.6l-.2 .2M53.6 234.8l-2.4 7.8M53.6 234.8l.5 .4M53.6 232.6l-2.4 7.7M53.7 234.5l.1 .1M53.7 232.6v1.9M53.7 232.6l-.3 .2M53.7 234.5l-.3 .1M53.8 232.5l-.1 .1M53.8 234.6l.5 .2"/>
<path d="M53.8 234.6l-.2 .2M53.8 232.5l-.2 .1M54.1 235.2h.7M54.1 232.3h.7M54.1 235.2l-2.4 7.7M54.1 232.3l-2.4 7.7M54.1 232.3l-.5 .3M54.3 232.2a.24 .24 0 0 1 .3-.1 .24 .24 0 0 1 .1 .3M54.3 232.2l-.5 .3M54.3 234.8l-.2 .4M54.3 232.2l-.2 .1M54.3 232.2h-.1"/>
<path d="M54.7 232.2l.1 .1M54.7 234.8h-.4M54.7 234.8l.1 .3M54.7 234.8l3.2 1.8M54.8 235.1l2.9 1.8M54.8 235.1v.1M54.8 232.3h.1M54.8 232.3l-.1 .1M54.8 232.3l-2.3 7.7M54.8 235.2l-2.3 7.7M55 238.9l1.2 .2M55.6 235.7v.7l-.4 1.5a4.1 4.1 0 0 1 .4-2.2z"/>
<path d="M55.7 234.7h.1a3.7 3.7 0 0 1-.2 2.5l-.1 .4a1.44 1.44 0 0 1-.6 1.3v-1.1l.3-1.8zM55.8 234.7h.4M56 233.7v1.4M56 238.7v.3M56 234.8a.65 .65 0 0 1 .8 .8v.5l-.5 1.2a1.81 1.81 0 0 0-.2 1.8 .54 .54 0 0 0 .6-.1 .54 .54 0 0 0 .1-.6v-.6l-.8-2.5zM56.7 234.9l.2 .1M56.8 233.6a1.26 1.26 0 0 0 1.7 .9M56.8 233.6l.2 .2a1.64 1.64 0 0 0 1.7 .6M56.8 239.9a6.3 6.3 0 0 0 1.7 3.7M56.8 239.9l.9 2.1 1 1.3M57.7 230.6h.6l.3 .1M57.7 230.6l-.9 3"/>
<path d="M57.7 230.6l-2.9 1.7M57.7 236.9l.4 .1 .6-.1M57.7 236.9l-.9 3M57.9 236.6h.7M57.9 236.6l-.2 .3M57.9 230.5h.5M57.9 230.5l-3.2 1.9M57.9 230.5l-.2 .1M58.1 232.6l-1.3 1M58.1 239l-1.3 .9M58.1 239a5.2 5.2 0 0 0 2.1 4.4M58.1 232.6a1.54 1.54 0 0 0 1.3 2.2l.8-.3"/>
<path d="M58.1 232.6l1.8 1M58.2 236.7l1.1-.2 .8 .2M58.2 236.7l-5.7 3.3M58.2 236.7l.1 .3M58.3 237a1.72 1.72 0 0 1 1.6 0M58.3 237l-5.8 3.4M58.4 230.5l1.9 1M58.4 230.5l.2 .2M58.5 234.5l1.1-.2 .8 .3M58.5 234.5l-.3 2.2M58.6 236.6l.1 .3M58.6 230.7l-.5 1.9"/>
<path d="M58.6 230.7l1.9 1M58.7 236.9l-.6 2.1M58.7 234.4l1-.1 .5 .2M58.7 234.4l-.2 .1M59.9 237l4.1 2.4M59.9 233.6h.2l-.1 .4M59.9 233.6a1.54 1.54 0 0 0 1.4 2.2l.7-.3M60 237.9a5.3 5.3 0 0 0 2.1 4.5M60 237.9l-1.9 1.1M60 234a4.3 4.3 0 0 0 1.5 3.5l.7 1.2M60 237.5a1.69 1.69 0 0 0 1.8 2.2l.4-.4M60 237.5h.2l-.2 .4"/>
<path d="M60.1 236.7l4 2.4M60.1 236.7l-.2 .3M60.1 236.9l-.1 .6M60.1 233.4l-.1 .6M60.1 232.9l.2 .2-.2 .3M60.1 236.9l.2 .2-.2 .3M60.1 237.4l-.1 .5M60.1 232.9l-.2 .7M60.2 234.5h.1M60.2 234.5l.2 .1M60.2 234.5l1.8 1M60.3 231.7a4.1 4.1 0 0 0-4.6 1.4 1.85 1.85 0 0 0 1.7 2.1l1.3 .3 1.8-.2"/>
<path d="M60.3 232.1l.1 .1M60.3 232.1a4 4 0 0 0-4.3 1.2 1.62 1.62 0 0 0 1.4 2l1.4 .2 1.7-.1M60.3 231.5v.2M60.3 231.7h.1M60.3 231.7v.4M60.3 231.5l.2 .2M60.3 231.7l.2 .5M60.3 231.6l.3 .2M60.4 232.2l-.3 1.2M60.4 234.6h.1M60.4 234.6l1.8 1.1M60.4 234.6l-.3 2.1"/>
<path d="M60.5 235.4h.1M60.5 235.4l-.4 1.5M60.5 235.6l-1.9 1M60.5 235.6l.1 .3M60.5 235.3v.3M60.5 231.7a.24 .24 0 0 1 .2 .3 .24 .24 0 0 1-.2 .2M60.5 235.3h.1M60.5 232.2l-.4 1.2M60.5 232.2h-.1M60.5 231.7l-.4 1.2M60.5 235.3v.1M60.5 235.3l.1 .1"/>
<path d="M60.5 235.3l.2 .2M60.6 235.4a.22 .22 0 0 1 .2 .3 .22 .22 0 0 1-.2 .2M60.6 235.9l-.5 1.5M60.6 235.9l-1.9 1M60.6 235.4l-.5 1.5M60.7 232l-.6 1.7a1.84 1.84 0 0 0 .5 2l-2-1.1-.6-.2M60.7 235.7l-.4 1.5a2.03 2.03 0 0 0 .3 2.2M62 235.5l1 .6M62 235.5l.2 .2M62.2 239.3a1.63 1.63 0 0 1 .9 2.4M62.2 238.7a3.7 3.7 0 0 0-4.5-1.4 1.83 1.83 0 0 0-1.7 2 3.7 3.7 0 0 0 4.3 1.3l1-.4 .5-.4 .4-.5M62.2 238.7v.6"/>
<path d="M62.2 235.7l1.1 .6M62.8 236l.4 .3M63 236.1l1 .6 .3 .4M63 236.1a1.6 1.6 0 0 1-.8 2.6M63 236.1l.3 .2M63.3 236.3l.8 .5M64.1 239.1l.5 .5-.3 .2-.3-.4M64.1 236.8l.5 .5M64.1 236.8v2.3M64.1 239.1l-.1 .3M64.3 237.1v6.5M64.3 237.1l.3 .2"/>
<path d="M64.6 237.3v6M73.4 226.7l-21.2 12.2a.48 .48 0 0 1-.6 .1 .48 .48 0 0 1-.1-.7M74.2 228.1l-20.6 11.9M51 242.4l.2 .2M51 240.6v1.8M51 240.6l.2 .2M51.1 242.5l.2 .2M51.2 240.3l-.2 .3M51.2 242.6l.5 .3M51.2 242.6l.1 .1M51.2 240.3l.1 .3M51.2 240.8v1.8"/>
<path d="M51.3 240.6l-.1 .2M51.3 242.7l.6 .4M51.7 242.9l.8 .1M51.7 240h.4l.4 .1M51.7 240l-.5 .3M51.7 242.9l.2 .2M51.7 240l.2 .3M51.8 242.8a1.8 1.8 0 0 0 .7 2M51.9 240.3l.6 .1M51.9 240.3l-.6 .3M52.5 242.9v.1M52.5 243h.1"/>
<path d="M52.5 243l-.6 .1M52.5 242.9l5.7 3.3M52.5 243l5.8 3.3M52.5 243h-.1M52.5 240.1v.3M52.5 244.8l18.8 10.8M53.2 242.3a1.86 1.86 0 0 0 .7 1.9M53.2 242.3l-1.4 .5M53.9 244.2l-1.4 .6M53.9 244.2l18.1 10.5M56.9 240.2l1.2 .8M57.7 240.4v1.3"/>
<path d="M57.9 240.1a1.68 1.68 0 0 1 2.5 .3 1.34 1.34 0 0 1-1.9 .7l-.7-.4-.1-.4zM58 241.3a1.81 1.81 0 0 1 2.4 .2 1.39 1.39 0 0 1-2.2 .8l-.5-.5zM58.2 246.2l.9 .2 1-.2M58.2 246.2l.1 .1M58.3 246.3a1.72 1.72 0 0 0 1.6 0M58.5 243.6l.8 .3 1.1-.1M58.5 243.6l-.3 2.6M58.7 243.3l-.2 .3M58.7 243.3a1.35 1.35 0 0 0 1.5 .1M60.1 246.2l-.2 .1M60.2 243.4l.2 .3M60.2 243.4h.1"/>
<path d="M60.2 243.4l.2 .4M60.4 240.4v1.3M60.4 243.7l-.3 2.5M60.4 243.7v.1M61.3 240.2l-1.3 .8M62.1 242.4l-1.9 1M62.1 242.4l.1 .3M62.2 242.7l-1.8 1M63.1 241.7l-1 .7M63.1 241.7l.2 .4M63.3 242.1l-1.1 .6M64 241.3l.3-.5 .3 .2-.5 .6"/>
<path d="M64 241.3l-.9 .4M64 241.3l.1 .3M64.1 241.6v2.3M64.1 241.6l-.8 .5M64.1 243.9l-4.2 2.4M64.3 243.6l-.3 .4 .1-.1M64.6 243.3l-.5 .6M64.6 243.3l-.3 .3"/>
</g>
<g fill="none" stroke="#000" stroke-width=".2">
<path d="M127.8 23.6h-51.6l-27.7 15.8M353.3 33.8l-1.6 3.3-1.4 2-2 2.2-2.4 1.9-2.6 1.5-2.7 1.1-3 .7-2.8 .3-2.7-.2-3.1-.6-3.1-1.1-2.6-1.5-1.9-1.5-2.4-2.4-1.6-2.2-1.5-2.9M393 23.2h-43.5l-10.2 9.4M273.5 55.7h-34.8l-23.3 15.3M228.8 100h-18l-10.5 10.7M53.6 122.8h41.9l12.8 18.1M106 138.5l.9-.6 1.4 3zM264.9 138.1l40.8 37.6h27.5M370.9 130.8h-34.8l-12 9.2M173.1 161.2l-28.7 23.2h-19M216.4 176.8l32.3 25.5h22.6M58.7 214.9l2.6 1 3.3 1.7 1.6 1 2.5 2.1 2.3 2.4 1.6 2.2 1.8 3.1 1.4 3.7 .8 3.3 .3 3v3l-.5 3.2-.6 2.6-.9 2.5-1.7 3.3-1.9 2.6"/>
<path d="M222 200.6l-22.3 26h-41.9M104.4 223.7h-31.8l-13 8.9"/>
<circle cx="56.4" cy="44.7" r="24.6"/>
<circle cx="216.3" cy="53.1" r="10.1"/>
<circle cx="108.6" cy="133.1" r="12.9"/>
<circle cx="153.9" cy="130.5" r="12.3"/>
</g>
<g fill="none" stroke="#808080" stroke-width=".2">
<path d="M35.2 34h1M35.4 33.7l.7 .7M35.7 33.5v1M36.1 33.7l-.7 .7M334 38.6h1M334.2 38.2l.7 .7M334.5 38.1v1M334.9 38.2l-.7 .7M42 52.1h1M42.2 51.7l.7 .8M42.5 51.6v1M42.9 51.7l-.7 .8"/>
<path d="M50.6 239.6h1M50.8 239.3l.7 .7M51.1 239.1v1M51.5 239.3l-.7 .7M42.6 259.9l.7 .7M42.9 259.7v1.1M43.3 259.9l-.7 .7M60.7 241.7h1M60.9 241.3l.7 .7M61.2 241.2v1M61.6 241.3l-.7 .7M42.4 260.2h1"/>
</g>
<g fill="none" stroke="#c0c0c0" stroke-width=".35">
<path d="M65 5v5M115 5v5M165 5v5M215 5v10M265 5v5M315 5v5M365 5v5M15 48.5h5M410 48.5h5M15 98.5h5M410 98.5h5M15 148.5h10"/>
<path d="M405 148.5h10M15 198.5h5M410 198.5h5M15 248.5h5M410 248.5h5M65 287v5M115 287v5M165 287v5M215 282v10M265 287v5M315 287v5M365 287v5"/>
</g>
<g fill="none" stroke="#c0c0c0" stroke-width=".5">
<path d="M263.8 231.8v17M310.6 231.8v38.2M328.8 231.8v55.2M328.8 238.2h81.2M380.8 231.8v6.4M410 231.8h-180v55.2M230 248.8h180M230 257.3h98.8M230 253h98.8M237.8 248.8v38.2M257 248.8v38.2M274.4 248.8v38.2"/>
<path d="M284.6 248.8v38.2M295 248.8v17M230 265.8h98.8M230 261.5h98.8M230 278.5h54.6M230 274.3h54.6M230 270h180M398.1 270v12.8M398.1 278.7h11.9M230 282.8h180M373 282.8v4.2"/>
</g>
<path d="M15 5h400v287h-400zM20 10h390v277h-390z" fill="none" stroke="#c0c0c0" stroke-width=".7"/>
<path d="M323.8 139.8v.4l.3-.2-.3 .2a.35 .35 0 0 0 .6 .1 .35 .35 0 0 0 0-.6 .35 .35 0 0 0-.6 .1zM215.2 70.8v.4l.2-.2-.2 .2a.34 .34 0 0 0 .5 0 .34 .34 0 0 0 0-.5 .34 .34 0 0 0-.5 .1zM106 138.5l.9-.6 1.4 3zM221.7 200.4a.34 .34 0 0 0 .1 .5 .34 .34 0 0 0 .4-.1 .34 .34 0 0 0 0-.5l-.2 .3 .2-.3h-.3zM216.1 176.6a.34 .34 0 0 0 .1 .6 .34 .34 0 0 0 .5-.3 .34 .34 0 0 0-.4-.4l-.2 .1 .3 .2zM264.7 137.9l.2 .2-.2-.2a.34 .34 0 0 0 .1 .6 .34 .34 0 0 0 .5-.4 .34 .34 0 0 0-.5-.3zM200 110.5l.1 .4 .2-.2-.2 .2a.34 .34 0 0 0 .4 0 .34 .34 0 0 0 0-.5 .34 .34 0 0 0-.5 .1zM172.8 161a.34 .34 0 0 0 .1 .5 .34 .34 0 0 0 .4 0 .34 .34 0 0 0 .1-.5l-.3 .2 .3-.2-.3-.1zM339.1 32.3l-.2 .3 .2 .2 .2-.2-.2 .2a.35 .35 0 0 0 .5 0 .35 .35 0 0 0 0-.5 .35 .35 0 0 0-.5 0zM48.3 39.1l-.1 .5 .3-.2-.3 .2a.35 .35 0 0 0 .4 .1 .35 .35 0 0 0 .2-.5 .35 .35 0 0 0-.5-.1zM59.4 232.4v.4l.2-.2-.2 .2a.34 .34 0 0 0 .5 0 .34 .34 0 0 0 0-.5 .34 .34 0 0 0-.5 .1z" fill="#000"/>
<text font-size="8.5" x="348.5" y="278.7">Cover_300</text>
<g font-size="5.3">
<text x="41" y="9.5">8</text>
<text x="88.5" y="9.5">7</text>
<text x="138.5" y="9.5">6</text>
<text x="188.5" y="9.5">5</text>
<text x="238.5" y="9.5">4</text>
<text x="288.5" y="9.5">3</text>
<text x="338.5" y="9.5">2</text>
<text x="386" y="9.5">1</text>
<text x="16.2" y="31.2">F</text>
<text x="411.2" y="31.2">F</text>
<text x="16.1" y="75.5">E</text>
<text x="411.1" y="75.5">E</text>
<text x="15.5" y="125.5">D</text>
<text x="410.5" y="125.5">D</text>
<text x="15.4" y="175.5">C</text>
<text x="410.4" y="175.5">C</text>
<text x="16" y="225.5">B</text>
<text x="411" y="225.5">B</text>
<text x="15.5" y="269.7">A</text>
<text x="410.5" y="269.7">A</text>
<text x="41" y="291.5">8</text>
<text x="88.5" y="291.5">7</text>
<text x="138.5" y="291.5">6</text>
<text x="188.5" y="291.5">5</text>
<text x="238.5" y="291.5">4</text>
<text x="288.5" y="291.5">3</text>
<text x="338.5" y="291.5">2</text>
<text x="386" y="291.5">1</text>
</g>
<g font-size="4.7">
<text x="76.7" y="22.6">Giunto intermedio plex</text>
<text x="350" y="22.1">Giunto angolo plex</text>
<text x="239.2" y="50.1">Angolare</text>
<text x="227.8" y="54.4">A</text>
<text x="239.2" y="54.6">fissaggio A2+B2</text>
<text x="319.9" y="57.6">DETTAGLIO A</text>
<text x="321.9" y="62.1">SCALA 2 : 3</text>
<text x="42" y="85.4">DETTAGLIO B</text>
<text x="43.6" y="89.9">SCALA 2 : 3</text>
<text x="211.3" y="98.9">Plex top</text>
<text x="53.2" y="117.2">Angolare fissaggio</text>
<text x="53.2" y="121.7">portello A1+A2</text>
<text x="336.6" y="125.2">Angolare</text>
<text x="167.6" y="131.8">B</text>
<text x="336.6" y="129.7">fissaggio A1+B1</text>
<text x="122.9" y="134.4">C</text>
<text x="306.2" y="174.6">Bordo lungo</text>
<text x="124.9" y="183.3">Plex lato</text>
<text x="249.2" y="196.7">Angolare</text>
<text x="249.2" y="201.2">principale</text>
<text x="157.3" y="221">Angolare fissaggio</text>
<text x="73.1" y="222.6">Angolo profilo</text>
<text x="157.3" y="225.5">portello B1+B2</text>
<text x="49.1" y="273.6">DETTAGLIO C</text>
<text x="51.2" y="278.1">SCALA 2 : 3</text>
</g>
<text font-size="3.9" x="401.6" y="276">A3</text>
<g font-size="2">
<text x="230.6" y="234.6">SE NON SPECIFICATO:</text>
<text x="230.6" y="237.1">QUOTE IN MILLIMETRI</text>
<text x="230.6" y="239.6">FINITURA SUPERFICIE:</text>
<text x="264.4" y="234.6">FINITURA:</text>
<text x="311.3" y="234.5">INTERRUZIONE</text>
<text x="311.3" y="237">BORDI NETTI</text>
<text x="342.6" y="236">NON SCALARE DISEGNO</text>
<text x="383.3" y="236.2">REVISIONE</text>
<text x="230.6" y="242.1">TOLLERANZE:</text>
<text x="232.2" y="244.6">LINEARE:</text>
<text x="232.2" y="247.1">ANGOLARE:</text>
<text x="244.3" y="252">NOME</text>
<text x="260" y="251.9">FIRMA</text>
<text x="277.2" y="251.9">DATA</text>
<text x="330" y="251.9">TITOLO:</text>
<text x="230.2" y="256.1">DISEG.</text>
<text x="230.4" y="260.3">VERIF.</text>
<text x="230.4" y="264.4">APPR.</text>
<text x="230.5" y="268.8">FABB.</text>
<text x="230.7" y="273.1">Qual.</text>
<text x="285.7" y="272.5">MATERIALE:</text>
<text x="330.1" y="273.6">N. DISEGNO</text>
<text x="285.6" y="285.5">PESO:</text>
<text x="330.1" y="285.6">SCALA:1:5</text>
<text x="374.5" y="285.6">FOGLIO 1 DI 1</text>
</g>
</svg>
